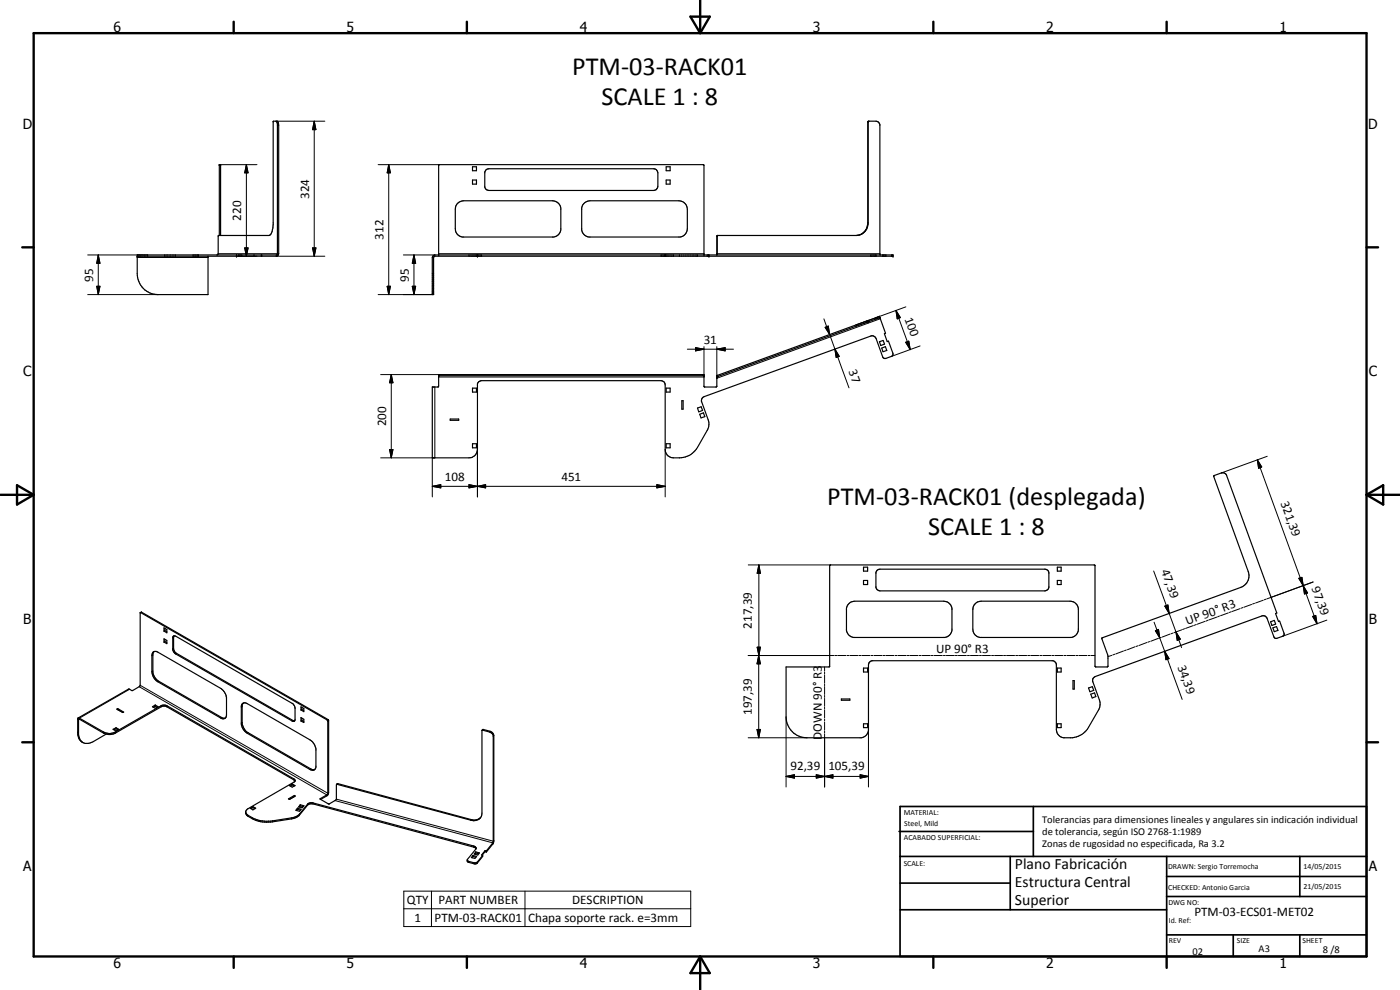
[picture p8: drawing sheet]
<svg xmlns="http://www.w3.org/2000/svg" width="420mm" height="297mm" viewBox="0 0 420 297" stroke-linecap="round" stroke-linejoin="round" font-family="sans-serif">
<g fill="none" stroke="#000" stroke-width=".35">
<path d="M82.8 36.4l.5 .8-.1 39.2-42 .1v5.6a6.3 6.3 0 0 0 6.2 6.3h15v-11.5M260.7 36.4l-.3 .1v30.4a3.7 3.7 0 0 1-2.3 3.5M260.7 36.4l-.1 30.5a3.6 3.6 0 0 1-2.8 3.6M260.7 36.4h2.4l.6 .3 .4 .7v39.1M260.8 36.4h-.1M141.8 54h1.2v1.2h-1.2zM141.8 50h1.2v1.2h-1.2zM145.8 51l.9-.4h49.5a1.31 1.31 0 0 1 1.2 1.3v4a1.3 1.3 0 0 1-1.2 1.2h-49.5l-.9-.3-.3-.7v-4.5zM199.9 54h1.2v1.2h-1.2zM199.9 50h1.2v1.2h-1.2zM65.2 76.5l.3-.4 .1-5.4h15.1a2 2 0 0 0 1.2-2.1l.1-32.2h1.2l.3 .3 .1 .9v38.5l-.2 .6-.3 .2h-41.9M65.8 70.7v-21.3h.4v21.3"/>
<path d="M71 76.5v.4M76.2 76.5v.4M78.4 76.5v.4M78.6 76.5v.4M129.9 76.9l.6-.4h137.5v.4h-137.5l-.4 .4v11.1h-.4zM131.6 76.5l.2-27.1h79.3l.2 .3v26.8M137.2 61.1l.9-.6 1-.3h26.7a2.57 2.57 0 0 1 2.5 2.2v6.6a2.55 2.55 0 0 1-2.1 2.1h-27.4a2.49 2.49 0 0 1-2.2-2.5v-5.8l.1-.7zM143.3 76.5v.4M175.2 61.1l.9-.6 1-.3h26.6a2.59 2.59 0 0 1 2.6 2.6v5.8a2.57 2.57 0 0 1-2.2 2.5h-27.4a2.53 2.53 0 0 1-2.1-2.1v-6.6zM199.6 76.5v.4M212.8 76.5v.4M215.1 76.1v.4"/>
<path d="M215.1 76.1h.2M215.3 76.1l-.1 .4M215.3 70.7h41.7M215.3 70.7l-.2 .2v5.2M215.3 70.7v5.4M215.4 70.7h-.1M257.5 70.6l-.6 .1M257.9 70.5l-.6 .1M260.4 96.2h.1M260.4 96.2l.2 .4M264.1 95.3l-.2-.4-48.8 17.8M264.1 95.3l1.7 4.7-.4 .1 .9 2.4 .3-.1 1.4 3.6-.1 .6-.4 .3-1.8 .7-.7-.3-2.1-5.7-.9-.8h-.5l-50.1 18.2a1.24 1.24 0 0 0-.8 1.6l2.1 5.8v1.4l-.5 1.3-2.9 5.1a6.9 6.9 0 0 1-7.6 3.1 2.39 2.39 0 0 1-2.1-2.4v-19.7a1.17 1.17 0 0 0-1.2-1l-54.1 .1-.7 .3-.3 .6v19.7a2.52 2.52 0 0 1-2.6 2.5h-11v-21.3l1.9-.1v-3.6h79.7l.1 3.7h3.6l.1-.1v-3.3"/>
<path d="M264.1 95.3l-48.8 17.7M131.6 112.7h79.7M141.8 116.5h1.2v1.1h-1.2zM199.9 116.5h1.2v1.1h-1.2zM215.1 112.7l.2 .4M215.3 113.1l-.2 .4M215.3 113v.1M215.3 113h.1M263.9 102.5l1.1-.3 .5 1.1-1.2 .4zM264.6 104.4l1.1-.4 .4 1.2-1.1 .3zM135.1 125.7h2.6v.4h-2.6zM141.8 133.1h1.2v1.3h-1.2z"/>
<path d="M199.9 133.1h1.2v1.3h-1.2zM204.6 120.2h.4v2.6h-.4zM209.3 122.4l1.1-.4 .5 1.1-1.2 .5zM210 124.3l1.1-.4 .4 1.1-1.1 .4zM249.1 169.6l79.4-.1 .1 30.4 .3 .2h3.4l.2-.2v-3.3l-1.8-5.2 41.7-15.2a3.7 3.7 0 0 0 2.2-4.8l-10.3-28.4 .1-.3 2.2-.8h.9l.5 .5 15.2 41.5-.4 .2 .9 2.4 .3-.1 1.3 3.6v.5l-.2 .3-2 .8-.7-.3-2.1-5.8a1.18 1.18 0 0 0-1.6-.7l-50.2 18.3-.5 .5-.1 .7 2.2 6.1v1.4l-.3 .9-3.1 5.5a6.3 6.3 0 0 1-4.8 3.2h-2.7a2.57 2.57 0 0 1-2.2-2.5v-19.6l-.7-1-54.6-.1-.9 .6-.2 .7v19.7a2.53 2.53 0 0 1-2.1 2.2h-16.3a6.3 6.3 0 0 1-6.3-6.3v-15h12.9l.2-.2zM259.2 170.2h1.2v1.2h-1.2zM259.2 174.2h1.2v1.2h-1.2zM263.2 171.1l.9-.3h49.5l.8 .3 .4 .6v4.6l-.4 .6-.8 .4h-49.5l-.9-.4-.3-.6v-4.6zM317.3 170.2h1.2v1.2h-1.2zM317.3 174.2h1.2v1.2h-1.2zM42.1 183.9l-.1 22-2.2 1.3-1.3-.4-15.1 8.6M42.1 183.8l56.1 32.2 .2 .4v21.6l-.3 .5-2 1.3 2.5 1.4 2.1-1 .3-.4v-4.3l.4-.4 40 10.8a2.76 2.76 0 0 0 2.8-.6"/>
<path d="M42.1 183.8v.1M42.4 183.6l.1 .1M42.4 183.6l-.3 .2M42.5 183.7l56.1 32.3v21.9l-.5 .9-1.9 1.1M45.9 195.7l.5-.2 1 .2 19.1 11a3.9 3.9 0 0 1 1.5 2.6v5.4a1.03 1.03 0 0 1-.6 .9 1.03 1.03 0 0 1-1.2-.2l-18.8-10.8a3.8 3.8 0 0 1-1.8-3.1v-4.8zM46.3 195.5l-.4 .8v5.4a4 4 0 0 0 1.7 2.7l19.1 11h.9M49.2 191.7l.9 .5v.9l-.9-.4zM49.2 188.4l.9 .5v1l-.9-.5zM49.5 192.5l.6 .3M49.5 192.5l-.3 .2M49.5 188.6v.6M49.5 191.8v.7"/>
<path d="M49.5 189.2l-.3 .2M49.5 189.2l.6 .3M52.2 190.8l.5 .1 35.1 20.2 .7 1.2-.1 4M52.2 190.8l-.4 .4v3.7l.7 1.2 35.2 20.2h.7M52.2 190.8l-.1 3.9 .7 1.3 35.3 20.3h.3M254.9 181l.6-.4 1-.2h26.7a2.57 2.57 0 0 1 2.5 2.1v6.6a2.52 2.52 0 0 1-2.2 2.2h-27.3a2.52 2.52 0 0 1-2.2-2.2v-6.6l.4-1zM292.6 181.3l.8-.7 1.1-.2h26.6a2.57 2.57 0 0 1 2.5 2.1v6.6a2.53 2.53 0 0 1-2.1 2.2h-27.4a2.49 2.49 0 0 1-2.1-2.5v-5.9v-.7zM381.3 186.6l1.1-.5 .5 1.1-1.2 .5zM382 188.4l1.1-.4 .4 1.1-1.1 .4zM23.4 215.4l7.7 4.2a3.6 3.6 0 0 0 3.5 0l13.7-7.8 1.4-.2 38.5 22.1 .3 .7M23.4 215.4l-.1 4.9 .5 1.6 .8 .7M33.9 218.8l.9-.4 .8 .4-.8 .5z"/>
<path d="M34.8 218.7l-.6 .3M34.8 218.7l.6 .3M34.8 218.4v.3M35.3 212.6v.3l1.6 .9M35.3 212.6l1.8 1.1-.2 .1M35.3 212.6l-.3 .2 1.9 1M45.8 212l.8-.5 .8 .5-.8 .5zM46.6 211.9l.6 .3M46.6 211.9l-.6 .3M46.6 211.5v.4M72.7 211.2l.7-.3 .8 .2 19.6 11.5 .6 .8 .4 1.3v5.4a1.07 1.07 0 0 1-.6 1 1.07 1.07 0 0 1-1.2-.2l-18.8-10.9a3.8 3.8 0 0 1-1.8-2.7v-5.4zM73.1 210.9l-.4 .8v5.4l.1 .6a3.5 3.5 0 0 0 1.7 2.1l18.8 10.9 1.1 .2"/>
<path d="M90.3 215.3l.9 .5v1l-.9-.5zM90.3 212.1l.9 .5v.9l-.9-.5zM90.6 216.2l.6 .3M90.6 216.2l-.3 .1M90.6 212.2v.7M90.6 215.5v.7M90.6 212.9l-.3 .1M90.6 212.9l.6 .3M144.7 219.1l2.4 .6 .6 .4 .3 .6v31.9l-2 2.7M252.5 209.7h2.5v.4h-2.5zM259.2 200.4h1.2v1.2h-1.2zM259.2 217.2h1.2v1.1h-1.2z"/>
<path d="M317.3 200.4h1.2v1.2h-1.2zM317.3 217.2h1.2v1.1h-1.2zM322 204.2h.4v2.6h-.4zM326.7 206.4l1.1-.4 .4 1.1-1.1 .5zM327.4 208.3l1.1-.4 .4 1.1-1.1 .4zM24.6 222.6l-.5-.6-.5-1.6 .1-4.6 7.4 4.2a3.9 3.9 0 0 0 3.5 0l13.7-7.9a1.68 1.68 0 0 1 1.8 0l38.4 22.3M31.9 220.3l-3.9 2.2a3.1 3.1 0 0 1-3.4 .1M86.9 235.7l.8-.5 .8 .5-.8 .5zM87.7 235.5l.6 .3M87.7 235.5l-.5 .3M87.7 235.2v.3M88.3 239h.1"/>
<path d="M88.3 239l-1.4 .9M88.3 238.7l.3 .1-1.7 1.1M88.3 238.7v.3M88.3 238.7l-1.7 1 .3 .2M88.5 234.4l-14 8.2a1.26 1.26 0 0 0-.8 1.2 1.26 1.26 0 0 0 .8 1.1 9.8 9.8 0 0 0 7.3 1.7l6.1-1 1.2-.4 .6-.4 2.7-3.4 1.4-.2 48.6 13 .5 .4M101.1 235.3l-.1 .1M101.1 235.3h.1M101.2 235.3l40.1 10.8a2.38 2.38 0 0 0 3.3-2.1v-24.8l.4-.3 2.5 .7 .5 .5 .2 .6v31.7l-.3 .8-1.9 2.5M73.7 243.7a4.6 4.6 0 0 0 3 2.1 10.5 10.5 0 0 0 5.1 .5l6.1-1 1.2-.4 .6-.4 2.7-3.4 1.4-.3 48.3 13 .7 .5v.4M75.1 242.5l.8-.5 .8 .5-.8 .5zM75.9 242.3l-.6 .4M75.9 242.3l.6 .4"/>
<path d="M75.9 242v.3M89.3 242.8l-.3 .4M89.3 242.8l.9 .3M89.3 242.5l1.1 .3-.5 .6-1.1-.3zM89.3 242.5v.3M90.1 241.8l.9 .2M90.1 241.8l-.3 .3M90.1 241.5l1.1 .3-.5 .6-1.1-.3zM90.1 241.5v.3M141.9 257l-.2 .3M141.9 257l.9 .2M141.9 256.7l1.1 .3-.5 .6-1-.3z"/>
<path d="M141.9 256.7v.3M142.8 255.9l.9 .3M142.8 255.9l-.3 .4M142.8 255.6l1.1 .3-.5 .6-1.1-.3zM142.8 255.6v.3M142.8 254.7l-2.5 3.2v.7l2.1 .6 .8-.1 1.7-2.1v-.3M144.9 256.7l-1.9 2.1-.6 .1-2.2-.7M145.6 255.5l.4 .2M145.6 255.5l-.9 1.1M145.6 255.2l-1.1 1.3 .4 .2M145.6 255.2v.3M145.6 255.2l.4 .1"/>
<path d="M146 255.3v.4"/>
</g>
<g fill="#000">
<circle cx="65.8" cy="49.4" r=".18"/>
<circle cx="66.2" cy="49.4" r=".18"/>
<circle cx="71" cy="76.9" r=".18"/>
<circle cx="71" cy="76.5" r=".18"/>
<circle cx="131.6" cy="76.5" r=".18"/>
<circle cx="143.3" cy="76.9" r=".18"/>
<circle cx="143.3" cy="76.5" r=".18"/>
<circle cx="211.3" cy="76.5" r=".18"/>
<circle cx="212.8" cy="76.9" r=".18"/>
<circle cx="212.8" cy="76.5" r=".18"/>
<circle cx="268" cy="76.9" r=".18"/>
<circle cx="268" cy="76.5" r=".18"/>
<circle cx="260.6" cy="96.6" r=".18"/>
<circle cx="263.9" cy="94.9" r=".18"/>
<circle cx="264.1" cy="95.3" r=".18"/>
<circle cx="131.6" cy="112.7" r=".18"/>
<circle cx="131.6" cy="112.4" r=".18"/>
</g>
<g fill="none" stroke="#000" stroke-width=".3">
<path d="M82.8 36.4h14.7M83.3 37.6h.3M94.3 36.4l.5 2.5h-1zM94.3 36.4v40.5M260.4 36.6h.2M65.8 49.7h.4M66.2 49.4h10.9M73.9 49.4l.6 2.5h-1.1zM73.9 49.4v27.5M113.5 49.4h18.4M116.7 49.4l.5 2.5h-1zM116.7 49.4v39"/>
<path d="M26.3 76.5h18v.4M29.5 76.5l.5 2.5h-1zM29.5 76.5v11.9M41.2 77.3h21.2M49.4 76.5v.4M52.6 76.5v.4M57.9 76.5v.4M59.6 76.5v.4M65.5 76.1h18.1M71 76.9h6.1M71 76.5v.4M71.6 76.5v.4"/>
<path d="M72.6 76.5v.4M73.4 74.4h1.1l-.6 2.5zM82.9 76.5v.4h14.6M93.8 74.4h1l-.5 2.5zM121.1 76.5h9.4v.4M124.2 76.5l.5 2.5h-1zM124.2 76.5v11.9M129.7 77.3h.4M131.6 76.1h79.7M140.7 76.5v.4M144.5 76.5v.4M198.4 76.5v.4"/>
<path d="M202.1 76.5v.4M203.9 76.5v.4M209.3 76.5v.4M212.2 76.5v.4M215.1 70.9h.2M215.3 76.1h48.8M260.4 66.9h.2M261.3 76.5v.4M262.9 76.5v.4M264.9 76.5v.4M265.9 76.5v.4M267.5 76.5v.4"/>
<path d="M26.3 88.4h21.1M29 85.9h1l-.5 2.5zM113.5 88.4h16.2M116.2 85.9h1l-.5 2.5zM123.7 85.9h1l-.5 2.5zM129.7 82.1h.4M247.3 95.7l1.7 4.7M247.6 98.2l1-.4 .4 2.6zM260.7 96.1l.1 .4M262.8 95.4l.1 .3M264.2 95.6l-49.1 17.9v-9.5M268.9 93.1l1.3 2.2-.9 .4z"/>
<path d="M268.9 93.1l4.3 11.8M271.9 92.1l-15 5.4 .1 .3M114.2 112.4h17.7v.3M117.4 112.4l.5 2.5h-1zM117.4 112.4v25M130.5 116.1v21.3h-16.3M206.3 104.8h13.8M208.7 104.3l2.6 .5-2.6 .5zM211 112.4v.3M211.3 104v9.1h-79.7M215.1 104.8l2.5-.5v1zM215.4 112.6l.1 .3"/>
<path d="M249 100.4l5.8 16M250.6 104.7l1.3 2.2-1 .3zM271.8 102.7l.9-.3 .5 2.5zM276.1 103.8l-8.6 3.1M116.9 134.9h1l-.5 2.5zM129.7 137.4v11.7M143.3 134.9v14.2M199.6 134.9v14.2M377.3 138l1.4 2.1-1 .4zM377.3 138l18 49.2M380.3 136.9l-13.7 5M129.7 145.9l2.6-.5v1z"/>
<path d="M129.7 145.9h69.9M140.7 145.4l2.6 .5-2.6 .5zM143.3 145.9l2.4-.5v1zM197.1 145.4l2.5 .5-2.5 .5zM224.6 169.5h24.6M227.7 169.5l.5 2.5h-1zM227.7 169.5v51.9M346.2 171.3l4.7 12.8M380 179.7l-.6 .3M389.8 173.5l.9-.3 .4 2.5zM389.8 173.5l.9-.3 .8 5 .9-.3zM391.1 175.7l1.3 2.2-.9 .3z"/>
<path d="M394.1 174.6l-13.8 5.1M42.5 183.7l-.3 .1M45.9 196.6l-.3 .1M52.1 191.3l-.3 .1M52.1 194.5l-.3 .2M53 196l-.3 .2M224.5 196.7h25.7M227.2 194.2h1l-.5 2.5zM227.7 196.7l.5 2.5h-1zM250.5 196.7h.7M251.4 196.7h2.4M254.2 196.7h.6"/>
<path d="M255 196.7h2.5M257.8 196.7h.6M258.6 196.7h2.5M261.4 196.7h.6M262.3 196.7h2.4M265 196.7h.6M265.9 196.7h2.4M268.6 196.7h.6M269.5 196.7h2.4M272.2 196.7h.7M273.1 196.7h2.4M275.9 196.7h.6"/>
<path d="M276.8 196.7h2.4M279.5 196.7h.6M280.4 196.7h2.4M283.1 196.7h.6M284 196.7h2.4M286.7 196.7h.6M287.6 196.7h2.4M290.4 196.7h.5M291.2 196.7h2.5M294 196.7h.5M294.8 196.7h2.5M297.6 196.7h.6"/>
<path d="M298.5 196.7h2.4M301.2 196.7h.6M302.1 196.7h2.4M304.8 196.7h.6M305.7 196.7h2.4M308.4 196.7h.6M309.3 196.7h2.4M312.1 196.7h.6M313 196.7h2.4M315.7 196.7h.6M316.6 196.7h2.4M319.3 196.7h.6"/>
<path d="M320.2 196.7h2.4M322.9 196.7h.6M323.8 196.7h2.4M326.5 196.7h.6M327.4 196.7h1.2M333.7 196.6l-1.2 .4M334.5 196.3l-.5 .2M337.2 195.3l-2.4 .9M338 195l-.5 .2M340.6 194.1l-2.2 .8M341.5 193.8l-.6 .2M344.2 192.8l-2.4 .9"/>
<path d="M345 192.5l-.5 .2M346.4 186.7l1.7 4.7M346.7 189.2l1-.4 .4 2.6zM347.7 191.5l-2.4 .9M348.1 191.4l1.4 4M348.5 191.2l-.6 .2M349.5 195.4l1.3 2.2-.9 .4zM349.5 195.4l5.3 14.4M349.6 181.9l.9-.4 .4 2.6zM350.9 184.1l2 5.5M351.1 190.2l-2.3 .9M352 189.9l-.6 .3"/>
<path d="M352.9 189.6l1.3 2.2-.9 .4zM352.9 189.6l1.7 4.7M354.7 189l-2.4 .8M355.5 188.6l-.6 .3M358.1 187.7l-2.3 .9M359 187.4l-.6 .2M361.6 186.4l-2.3 .9M362.5 186.1l-.6 .3M365.2 185.2l-2.4 .8M366 184.8l-.6 .3M368.6 183.9l-2.3 .8M369.5 183.6l-.6 .2"/>
<path d="M372.1 182.6l-2.3 .9M373 182.3l-.6 .2M375.6 181.4l-2.3 .8M376.5 181l-.6 .2M379.1 180.1l-2.3 .8M393.9 185l1-.3 .4 2.5zM398.2 186.1l-13.3 4.8M23.3 219.8l.3 .1M31.1 219.6v.4M34.6 219.6v.4M38.9 206.8l-15.1 8.7-.2 .4-.3-.1M41.8 206l56.3 32.5v.3"/>
<path d="M42.1 205.6l56.3 32.4 .2-.1M45.9 201.3l-.3 .2M47.6 204.4l-.2 .2M48.3 211.8v.3M50.1 211.8v.3M66.5 215.3l-.3 .1M72.7 212l-.3 .1M72.7 216.8l-.3 .2M74.5 219.8l-.3 .2M88 216.2l-.3 .1M98.5 215.9l-.3 .1M98.6 216.2l-.2 .2"/>
<path d="M145 218.9l-.1 .2M147.1 219.4l-.2 .2M227.2 218.9h1l-.5 2.5zM235.9 215.1v21M247.5 200.1v1.2M247.5 201.6v.6M247.5 202.5v2.4M247.5 205.1v.6M247.5 206v2.4M247.5 208.7v.6M247.5 209.5v2.4M247.5 212.2v.6"/>
<path d="M247.5 213.1v2.3M247.5 215.8v.5M247.5 216.7v2.3M247.5 219.3v.6M260.6 218.9v17.2M88.2 233.7v.3M93.3 230.7l-.3 .2M96.2 239.6v.2M101 239.8l47 12.6 .2-.2M101.4 235.1l-.2 .2M148.2 220.7l-.2 .2M224.5 221.4h17.7"/>
<path d="M235.9 233l2.5-.5v1zM235.9 233h24.7M245 232.5l2.5 .5-2.5 .5zM245 232.5l5 1v-1l-5 1zM247.5 233l2.5-.5v1zM247.5 220.2v15.9M258.1 232.5l2.5 .5-2.5 .5zM74.5 244.6v.3M75.7 245.4v.3M81.8 246.3v.3M87.4 245.4v.3M89.9 244.2v.3"/>
<path d="M92.3 241.3v.3M94 240.9v.3M100.5 240.2l47.4 12.7v.3M140.7 258.4v.3M141.4 245.9l-.1 .2M142.1 253.8v.4M142.3 258.9v.3M143.2 258.7v.3M121.2 267.4h86.1v10.6h-86.1zM121.2 272.7h86.1M129.5 267.4v10.6M157.6 267.4v10.6"/>
</g>
<g fill="none" stroke="#000" stroke-width=".71">
<path d="M10.1 9.9h400v277.1h-400zM70.1 6.5v3.4M140.1 6.5v3.4M207.2 5h5.8l-2.9 4.9zM210.1 0v9.9M280.1 6.5v3.4M350.1 6.5v3.4M6.7 74.2h3.4M410.1 74.2h3.5M.1 148.5h10M5.1 145.6l5 2.9-5 2.9zM410.1 148.5h10"/>
<path d="M410.1 148.5l5-2.9v5.8zM6.7 222.7h3.4M410.1 222.7h3.5M70.1 287v3.4M140.1 287v3.4M210.1 287v10M210.1 287l2.9 5h-5.8zM280.1 287v3.4M350.1 287v3.4"/>
</g>
<g fill="none" stroke="#000" stroke-width=".51">
<path d="M269.8 249.5h40.3M270.1 242h140v45h-140zM270.1 257h140M303.2 257v16M310.1 242v15M350.1 257v30M390.1 257v12M270.1 265h33.1M270.1 273h80M350.1 269h60M350.1 263h60M350.1 280.5h60"/>
<path d="M370.1 280.5v6.5M390.1 280.5v6.5"/>
</g>
<g fill="#000">
<path d="M94.3 36.4l.5 2.5h-1zM73.9 49.4l.6 2.5h-1.1zM116.7 49.4l.5 2.5h-1zM29.5 76.5l.5 2.5h-1zM73.4 74.4h1.1l-.6 2.5zM93.8 74.4h1l-.5 2.5zM124.2 76.5l.5 2.5h-1zM29 85.9h1l-.5 2.5zM116.2 85.9h1l-.5 2.5zM123.7 85.9h1l-.5 2.5zM247.6 98.2l1-.4 .4 2.6zM268.9 93.1l1.3 2.2-.9 .4z"/>
<path d="M117.4 112.4l.5 2.5h-1zM208.7 104.3l2.6 .5-2.6 .5zM215.1 104.8l2.5-.5v1zM250.6 104.7l1.3 2.2-1 .3zM271.8 102.7l.9-.3 .5 2.5zM116.9 134.9h1l-.5 2.5zM129.7 145.9l2.6-.5v1zM140.7 145.4l2.6 .5-2.6 .5zM143.3 145.9l2.4-.5v1zM197.1 145.4l2.5 .5-2.5 .5zM377.3 138l1.4 2.1-1 .4zM227.7 169.5l.5 2.5h-1z"/>
<path d="M389.8 173.5l.9-.3 .4 2.5zM391.1 175.7l1.3 2.2-.9 .3zM227.2 194.2h1l-.5 2.5zM227.7 196.7l.5 2.5h-1zM346.7 189.2l1-.4 .4 2.6zM349.6 181.9l.9-.4 .4 2.6zM349.5 195.4l1.3 2.2-.9 .4zM352.9 189.6l1.3 2.2-.9 .4zM393.9 185l1-.3 .4 2.5zM227.2 218.9h1l-.5 2.5zM235.9 233l2.5-.5v1zM245 232.5l2.5 .5-2.5 .5z"/>
<path d="M247.5 233l2.5-.5v1zM258.1 232.5l2.5 .5-2.5 .5z"/>
</g>
<g font-size="7.9">
<text x="171.7" y="22.5">PTM-03-RACK01</text>
<text x="180.5" y="31.5">SCALE 1 : 8</text>
<text x="248.3" y="151.5">PTM-03-RACK01 (desplegada)</text>
<text x="278.6" y="160.5">SCALE 1 : 8</text>
</g>
<g font-size="4.7">
<text x="304.6" y="260.8">Plano Fabricación</text>
<text x="304.6" y="266.2">Estructura Central</text>
<text x="304.6" y="271.6">Superior</text>
</g>
<g font-size="4.2">
<text x="34" y="9.6">6</text>
<text x="104" y="9.6">5</text>
<text x="174" y="9.6">4</text>
<text x="244" y="9.6">3</text>
<text x="314" y="9.6">2</text>
<text x="384" y="9.6">1</text>
<text x="6.8" y="38.7">D</text>
<text x="410.6" y="38.7">D</text>
<text x="7" y="112.9">C</text>
<text x="410.8" y="112.9">C</text>
<text x="7" y="187.1">B</text>
<text x="410.8" y="187.1">B</text>
<text x="7" y="261.4">A</text>
<text x="410.8" y="261.4">A</text>
<text x="34" y="290.4">6</text>
<text x="104" y="290.4">5</text>
<text x="174" y="290.4">4</text>
<text x="244" y="290.4">3</text>
<text x="314" y="290.4">2</text>
<text x="384" y="290.4">1</text>
</g>
<g font-size="3.9">
<text x="92.8" y="59.6" transform="rotate(-90 92.8 59.6)">324</text>
<text x="72.4" y="66.2" transform="rotate(-90 72.4 66.2)">220</text>
<text x="115.1" y="71.9" transform="rotate(-90 115.1 71.9)">312</text>
<text x="28" y="84.5" transform="rotate(-90 28 84.5)">95</text>
<text x="122.7" y="84.5" transform="rotate(-90 122.7 84.5)">95</text>
<text x="271.5" y="95.7" transform="rotate(70 271.5 95.7)">100</text>
<text x="211.2" y="103.3">31</text>
<text x="254.6" y="111.4" transform="rotate(70 254.6 111.4)">37</text>
<text x="115.9" y="127.9" transform="rotate(-90 115.9 127.9)">200</text>
<text x="133.5" y="144.4">108</text>
<text x="168.5" y="144.4">451</text>
<text x="384.3" y="151" transform="rotate(70 384.3 151)">321,39</text>
<text x="348.5" y="171.3" transform="rotate(70 348.5 171.3)">47,39</text>
<text x="393.6" y="176.5" transform="rotate(70 393.6 176.5)">97,39</text>
<text x="225.6" y="188.6" transform="rotate(-90 225.6 188.6)">217,39</text>
<text x="356.3" y="187.6" transform="rotate(-20 356.3 187.6)">UP 90° R3</text>
<text x="280.9" y="195.9">UP 90° R3</text>
<text x="353.4" y="200" transform="rotate(70 353.4 200)">34,39</text>
<text x="225.6" y="214.5" transform="rotate(-90 225.6 214.5)">197,39</text>
<text x="246.7" y="221.9" transform="rotate(-90 246.7 221.9)">DOWN 90° R3</text>
<text x="237.2" y="230.9">92,39</text>
<text x="248.6" y="230.9">105,39</text>
<text x="122.1" y="271.3">QTY</text>
<text x="131.6" y="271.3">PART NUMBER</text>
<text x="171.7" y="271.3">DESCRIPTION</text>
<text x="358.5" y="275">PTM-03-ECS01-MET02</text>
<text x="124.4" y="276.6">1</text>
<text x="130.4" y="276.6">PTM-03-RACK01</text>
<text x="158.5" y="276.7">Chapa soporte rack. e=3mm</text>
</g>
<g font-size="3.1">
<text x="312.7" y="246.8">Tolerancias para dimensiones lineales y angulares sin indicación individual</text>
<text x="312.7" y="250.4">de tolerancia, según ISO 2768-1:1989</text>
<text x="312.7" y="254">Zonas de rugosidad no especificada, Ra 3.2</text>
<text x="357.9" y="286.4">02</text>
<text x="377.7" y="285.6">A3</text>
<text x="397" y="285.9">8 /8</text>
</g>
<g font-size="2.4">
<text x="271.2" y="244.4">MATERIAL:</text>
<text x="271.3" y="252">ACABADO SUPERFICIAL:</text>
<text x="271.4" y="247.9">Steel, Mild</text>
<text x="271.2" y="259.7">SCALE:</text>
<text x="350.6" y="260.8">DRAWN: Sergio Torremocha</text>
<text x="391.2" y="260.6">14/05/2015</text>
<text x="350.6" y="267">CHECKED: Antonio Garcia</text>
<text x="391.2" y="266.7">21/05/2015</text>
<text x="350.6" y="271.4">DWG NO:</text>
<text x="350.8" y="276.9">Id. Ref:</text>
<text x="350.8" y="282.8">REV</text>
<text x="371.2" y="282.9">SIZE</text>
<text x="390.9" y="282.9">SHEET</text>
</g>
</svg>
